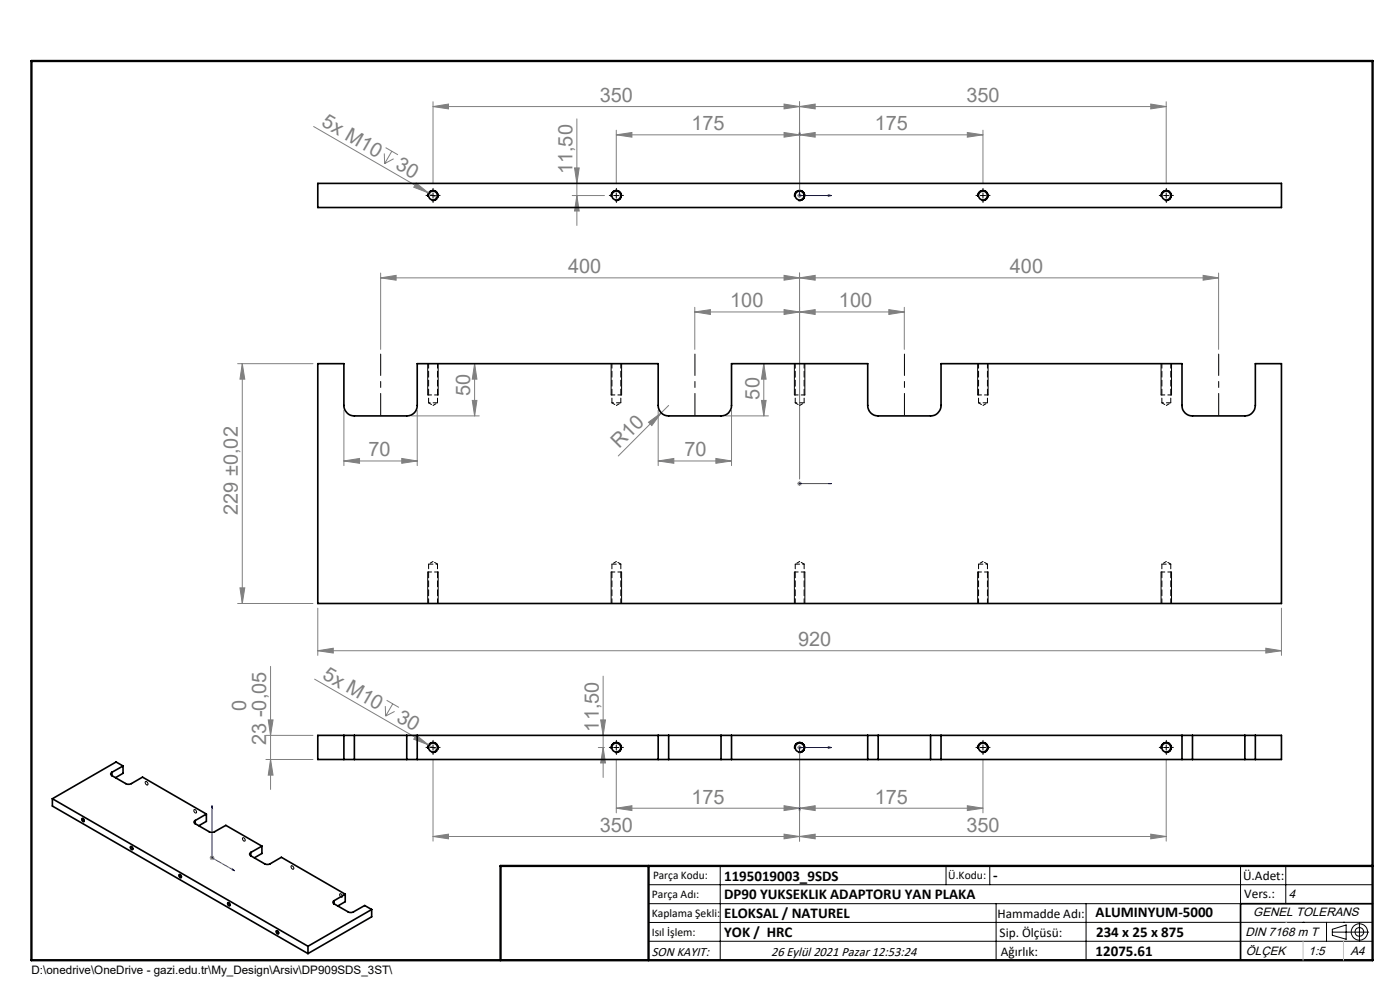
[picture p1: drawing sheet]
<svg xmlns="http://www.w3.org/2000/svg" width="297mm" height="210mm" viewBox="0 0 297 210" stroke-linecap="round" stroke-linejoin="round" font-family="sans-serif">
<g fill="none" stroke="#808080" stroke-width=".21">
<path d="M66.5 26.8l24.4 14.1M81.5 32.6l.1 2.1M81.8 31.3l2.6 1.5M83.1 32.1l-1.5 2.6M83.5 33.7l-1.9 1M88.3 38.8l2.6 2.1-3.1-1.2zM91.9 22.6l3.2-.5v1zM91.9 21.6v17.4M91.9 22.6h155.5M121.9 35.6h1l-.5 3.3zM122.4 25.2v22.6M130.7 28.6l3.4-.5v1z"/>
<path d="M130.7 27.6v11.4M130.7 28.6h77.8M166.3 28.1l3.3 .5-3.3 .5zM166.3 22.1l3.3 .5-3.3 .5zM169.6 28.6l3.3-.5v1zM169.6 22.6l3.3-.5v1zM169.6 21.6v18.9M205.2 28.1l3.3 .5-3.3 .5zM208.5 27.6v11.4M244.1 22.1l3.3 .5-3.3 .5zM247.4 21.6v17.4M80.8 58.9l3.2-.5v1z"/>
<path d="M80.8 57.9v16.2M80.8 58.9h177.7M90.9 40.9l1.9 1.1M121.4 41.5h6.8M122.4 41.5l.5 3.3h-1zM166.3 58.4l3.3 .5-3.3 .5zM169.1 41.5h1M169.3 41.1l.7 .7M169.6 58.9l3.3-.5v1zM169.6 41v1M169.6 57.9v43.7M170 41.1l-.7 .7"/>
<path d="M255.2 58.4l3.3 .5-3.3 .5zM258.5 57.9v16.2M50.4 77.1h16M51.4 77.1v50.9M51.4 77.1l.5 3.3h-1zM100.7 77.1l.5 3.3h-1zM100.7 77.1v11.1M147.4 66.2l3.3-.5v1zM147.4 65.2v8.9M147.4 66.2h44.4M162 77.1l.5 3.3h-1zM162 77.1v11.1"/>
<path d="M166.3 65.7l3.3 .5-3.3 .5zM169.6 66.2l3.3-.5v1zM188.6 65.7l3.2 .5-3.2 .5zM191.8 65.2v8.9M73 97.8l3.3-.5v1zM73 87v11.8M73 97.8h15.5M85.2 97.3l3.3 .5-3.3 .5zM87.3 88.2h14.4M88.5 87v11.8M100.2 84.9h1l-.5 3.3zM137.6 89.6l2.7-2-2 2.7z"/>
<path d="M139.6 97.8l3.3-.5v1zM139.6 97.8h15.6M139.6 87v11.8M141.9 86l-10.7 10.7M151.9 97.3l3.3 .5-3.3 .5zM154 88.2h9M155.2 87v11.8M161.5 84.9h1l-.5 3.3zM169.1 102.6h1M169.3 102.2l.7 .7M169.6 102.1v1M170 102.2l-.7 .7"/>
<path d="M50.4 128h16M50.9 124.7h1l-.5 3.3zM67.4 138l3.3-.5v1zM67.4 129v10M67.4 138h204.5M268.5 137.5l3.4 .5-3.4 .5zM271.9 129v10M56.4 156h10M56.9 152.7h1l-.5 3.3zM57.4 141.3v26.2M66.7 144.1l24.2 13.9M81.7 149.8l.1 2.1"/>
<path d="M82 148.5l2.6 1.6M83.3 149.3l-1.5 2.6M83.7 150.9l-1.9 1M88.3 155.9l2.6 2.1-3.1-1.2zM90.9 158l1.9 1.1M126.9 158.6h1.3M127.4 152.7h1l-.4 3.3zM128 143.4v21.5M128 158.6l.4 3.2h-1zM169.1 158.6h1M169.3 158.2l.7 .7M169.6 158.1v1"/>
<path d="M169.6 159.6v18.8M170 158.2l-.7 .7M56.4 161.1h10M57.4 161.1l.5 3.3h-1zM91.9 177.4l3.2-.5v1zM91.9 161.1v17.3M91.9 177.4h155.5M130.7 171.4l3.4-.5v1zM130.7 161.1v11.3M130.7 171.4h77.8M166.3 170.9l3.3 .5-3.3 .5zM166.3 176.9l3.3 .5-3.3 .5z"/>
<path d="M169.6 171.4l3.3-.5v1zM169.6 177.4l3.3-.5v1zM205.2 170.9l3.3 .5-3.3 .5zM208.5 161.1v11.3M244.1 176.9l3.3 .5-3.3 .5zM247.4 161.1v17.3M44.5 182h1M44.6 181.6l.7 .7M45 181.5v.9M45.3 181.6l-.7 .7"/>
</g>
<g fill="none" stroke="#000" stroke-width=".21">
<path d="M90.8 41.8a1.11 1.11 0 0 1 .9-1.4 1.11 1.11 0 0 1 1.2 1.1 1.11 1.11 0 0 1-1.3 1M91.3 41.5h1.1M91.9 40.9v1.1M129.7 41.8a1.1 1.1 0 0 1 .9-1.4 1.1 1.1 0 0 1 1.2 1.2 1.1 1.1 0 0 1-1.3 .9M130.2 41.5h1.1M130.7 40.9v1.1M168.6 41.8a1.11 1.11 0 0 1 .9-1.4 1.11 1.11 0 0 1 1.2 1.2 1.11 1.11 0 0 1-1.4 .9M207.4 41.8a1.11 1.11 0 0 1 1-1.4 1.11 1.11 0 0 1 1.2 1.1 1.11 1.11 0 0 1-1.4 1M208 41.5h1.1M208.5 40.9v1.1M246.3 41.8a1.1 1.1 0 0 1 1-1.4 1.1 1.1 0 0 1 1.2 1.2 1.1 1.1 0 0 1-1.4 .9M246.8 41.5h1.2"/>
<path d="M247.4 40.9v1.1M90.7 77.1v6.7M93 77.1v6.7M129.6 77.1v6.7M131.9 77.1v6.7M168.5 77.1v6.7M170.7 77.1v6.7M207.4 77.1v6.7M209.6 77.1v6.7M246.3 77.1v6.7M248.5 77.1v6.7M90.7 121.3v6.7"/>
<path d="M93 121.3v6.7M129.6 121.3v6.7M131.9 121.3v6.7M168.5 121.3v6.7M170.7 121.3v6.7M207.4 121.3v6.7M209.6 121.3v6.7M246.3 121.3v6.7M248.5 121.3v6.7M90.8 158.8a1.11 1.11 0 0 1 .9-1.4 1.11 1.11 0 0 1 1.2 1.2 1.11 1.11 0 0 1-1.3 1M91.3 158.6h1.1M91.9 158v1.1"/>
<path d="M129.7 158.8a1.1 1.1 0 0 1 .9-1.3 1.1 1.1 0 0 1 1.2 1.2 1.1 1.1 0 0 1-1.3 .9M130.2 158.6h1.1M130.7 158v1.1M168.6 158.8a1.11 1.11 0 0 1 .9-1.3 1.11 1.11 0 0 1 1.2 1.2 1.11 1.11 0 0 1-1.4 .9M207.4 158.8a1.11 1.11 0 0 1 1-1.4 1.11 1.11 0 0 1 1.2 1.2 1.11 1.11 0 0 1-1.4 1M208 158.6h1.1M208.5 158v1.1M246.3 158.8a1.1 1.1 0 0 1 1-1.3 1.1 1.1 0 0 1 1.2 1.2 1.1 1.1 0 0 1-1.4 .9M246.8 158.6h1.2M247.4 158v1.1M17.4 173.6l.4 .2a.3 .3 0 0 1 .1 .4 .3 .3 0 0 1-.4 .1 .3 .3 0 0 1-.1-.4zM27.7 179.5a.4 .4 0 0 1 .5 .3 .4 .4 0 0 1-.2 .5l-.4-.5z"/>
<path d="M30.9 165.8h.1a.38 .38 0 0 1 .4 .3 .38 .38 0 0 1-.3 .4l-.3-.5zM41.1 171.8a.38 .38 0 0 1 .5 .2 .38 .38 0 0 1-.1 .5l-.3-.3zM51.5 177.7a.4 .4 0 0 1 .5 .3 .4 .4 0 0 1-.2 .4l-.4-.4zM38 185.5a.42 .42 0 0 1 .4 .2 .42 .42 0 0 1-.1 .5l-.3-.4zM48.3 191.5a.42 .42 0 0 1 .4 .2 .42 .42 0 0 1 0 .5l-.3-.2zM58.6 197.4a.41 .41 0 0 1 .5 .2 .41 .41 0 0 1-.1 .5l-.3-.2zM61.8 183.6a.4 .4 0 0 1 .5 .3 .4 .4 0 0 1-.2 .5l-.4-.5zM72.1 189.6a.38 .38 0 0 1 .4 .2 .38 .38 0 0 1-.1 .5l-.3-.3zM137.6 187.7h153.6M137.6 191.7h153.6M137.6 199.7h153.6M152.8 183.7v20"/>
<path d="M200.7 183.7v4M210 183.7v4M211.3 191.7v12M230.4 191.7v12M263.2 183.7v20M272.8 183.7v8M276.4 195.6h.1M281.4 195.6v4.1M282.6 197.7h7.8M282.6 197.1l3-.9v3l-3-.8zM285 195.6h.1M288.4 195.8v3.8"/>
<path d="M291.2 195.6l-153.6 .1"/>
<circle cx="288.4" cy="197.7" r="1.74"/>
<circle cx="288.4" cy="197.7" r=".93"/>
</g>
<g fill="none" stroke="#00f" stroke-width=".21">
<path d="M169.6 27.9v13.6h6.8M169.6 27.9l.2 .7h-.3zM175.7 41.3l.7 .2-.7 .2zM169.5 102.6h.3zM169.6 102.6h.1M169.6 102.6h6.8M176.4 102.6h-.7h.7M175.7 158.4l.7 .2-.7 .1zM176.4 158.6h-6.8v13.5M45 170.9v11.1l4.8 2.7M45 170.9l.1 .6-.2-.1zM169.5 171.4h.3l-.2 .7z"/>
<path d="M49.3 184.3l.5 .4-.5-.1z"/>
</g>
<path d="M147.4 75.1v12.9M191.9 75.1v12.9M258.5 75.1v12.9M80.8 88v-12.9" fill="none" stroke="#000" stroke-width=".21" stroke-dasharray="15.2 1.3 1.3 1.3" stroke-dashoffset="10.7"/>
<path d="M106.2 203.7h185" fill="none" stroke="#000" stroke-width=".25"/>
<path d="M291.2 191.7h-28v12" fill="none" stroke="#000" stroke-width=".35"/>
<path d="M6.7 12.9h284.5v190.8h-284.5zM137.6 183.7v20M291.2 183.7h-185v20" fill="none" stroke="#000" stroke-width=".5"/>
<path d="M272.8 195.6h.1M276.4 199.7v4M285 199.7v4" fill="none" stroke="#c0c0c0" stroke-width=".21"/>
<g fill="none" stroke="#000" stroke-width=".21" stroke-dasharray="15.2 1.3 1.3 1.3">
<path d="M90.8 41.5h-.4M91.9 40.3v-.3M91.9 42.6v.4M93 41.5h.4M129.6 41.5h-.3M130.8 40.3v-.3M130.8 42.6v.4M131.9 41.5h.4M207.4 41.5h-.4M208.5 40.3v-.3M208.5 42.6v.4M209.6 41.5h.4"/>
<path d="M246.3 41.5h-.4M247.4 40.3v-.3M247.4 42.6v.4M248.5 41.5h.4M90.8 158.5h-.4M91.9 157.4v-.4M91.9 159.7v.3M93 158.5h.4M129.6 158.5h-.3M130.8 157.4v-.4M130.8 159.7v.3M131.9 158.5h.4"/>
<path d="M207.4 158.5h-.4M208.5 157.4v-.4M208.5 159.7v.3M209.6 158.5h.4M246.3 158.5h-.4M247.4 157.4v-.4M247.4 159.7v.3M248.5 158.5h.4"/>
</g>
<path d="M90.8 83.8h2.2M129.6 83.8h2.3M168.5 83.8h2.3M207.4 83.8h2.2M246.3 83.8h2.2M93 121.3h-2.2M131.9 121.3h-2.3M170.8 121.3h-2.3M209.6 121.3h-2.2M248.5 121.3h-2.2" fill="none" stroke="#000" stroke-width=".21" stroke-dasharray="1.3 .6" stroke-dashoffset=".5"/>
<g fill="#00f">
<path d="M175.7 41.3l.7 .2-.7 .2zM169.6 27.9l.2 .7h-.3z"/>
<path d="M175.7 158.4v.3l.7-.1zM169.5 171.4l.1 .7 .2-.7z"/>
<path d="M175.7 102.6h.7zM169.5 102.6h.3z"/>
<path d="M49.3 184.3l.5 .4-.5-.1zM45 170.9l.1 .6-.2-.1z"/>
</g>
<g fill="#808080">
<path d="M88.3 155.9l2.6 2.1-3.1-1.2z"/>
<path d="M88.3 38.8l2.6 2.1-3.1-1.2z"/>
<path d="M137.6 89.6l2.7-2-2 2.7z"/>
<path d="M166.3 28.1l3.3 .5-3.3 .5zM130.7 28.6l3.4-.5v1zM166.3 22.1l3.3 .5-3.3 .5zM91.9 22.6l3.2-.5v1zM166.3 65.7l3.3 .5-3.3 .5zM147.4 66.2l3.3-.5v1zM166.3 170.9l3.3 .5-3.3 .5zM130.7 171.4l3.4-.5v1zM166.3 176.9l3.3 .5-3.3 .5zM91.9 177.4l3.2-.5v1z"/>
<path d="M169.6 28.6l3.3-.5v1zM205.2 28.1l3.3 .5-3.3 .5zM169.6 22.6l3.3-.5v1zM244.1 22.1l3.3 .5-3.3 .5zM169.6 66.2l3.3-.5v1zM188.6 65.7l3.2 .5-3.2 .5zM80.8 58.9l3.2-.5v1zM166.3 58.4l3.3 .5-3.3 .5zM169.6 58.9l3.3-.5v1zM255.2 58.4l3.3 .5-3.3 .5zM73 97.8l3.3-.5v1zM85.2 97.3l3.3 .5-3.3 .5zM169.6 171.4l3.3-.5v1zM205.2 170.9l3.3 .5-3.3 .5zM169.6 177.4l3.3-.5v1zM244.1 176.9l3.3 .5-3.3 .5z"/>
<path d="M67.4 138l3.3-.5v1zM268.5 137.5l3.4 .5-3.4 .5z"/>
<path d="M161.5 84.9h1l-.5 3.3zM162 77.1l.5 3.3h-1z"/>
<path d="M122.4 41.5l.5 3.3h-1zM121.9 35.6h1l-.5 3.3z"/>
<path d="M57.4 161.1l.5 3.3h-1zM56.9 152.7h1l-.5 3.3z"/>
<path d="M100.2 84.9h1l-.5 3.3zM100.7 77.1l.5 3.3h-1z"/>
<path d="M51.4 77.1l.5 3.3h-1zM50.9 124.7h1l-.5 3.3zM127.4 152.7h1l-.4 3.3zM128 158.6l.4 3.2h-1z"/>
<path d="M139.6 97.8l3.3-.5v1zM151.9 97.3l3.3 .5-3.3 .5z"/>
</g>
<g fill="none" stroke="#000" stroke-width=".35">
<path d="M67.4 38.9h204.5v5.1h-204.5zM67.4 77.1h5.6v8.9a2.23 2.23 0 0 0 2.2 2.2h11.1a2.17 2.17 0 0 0 2.2-2.2v-8.9h51.1v8.9a2.17 2.17 0 0 0 2.3 2.2h11.1a2.17 2.17 0 0 0 2.2-2.2v-8.9h28.9v8.9a2.17 2.17 0 0 0 2.2 2.2h11.1a2.23 2.23 0 0 0 2.2-2.2v-8.9h51.2v8.9a2.17 2.17 0 0 0 2.2 2.2h11.1a2.23 2.23 0 0 0 2.2-2.2v-8.9h5.6v50.9h-204.5zM73 156h2.2M73 156h-5.6v5.1h5.6M73 156v5.1M75.2 156h11.1M75.2 156v5.1M86.3 156h2.2M86.3 156v5.1M88.5 156v5.1M88.5 156h51.1M139.6 156h2.3"/>
<path d="M139.6 156v5.1M141.9 156h11.1M141.9 156v5.1M153 156h2.2M153 156v5.1M155.2 156v5.1M155.2 156h28.9M184.1 156h2.2M184.1 156v5.1M186.3 156h11.1M186.3 156v5.1M197.4 156h2.2"/>
<path d="M197.4 156v5.1M199.6 156v5.1M199.6 156h51.2M250.8 156h2.2M250.8 156v5.1M253 156h11.1M253 156v5.1M264.1 156h2.2M264.1 156v5.1M266.3 156h5.6v5.1h-5.6M266.3 156v5.1M11.1 169.4l54.2 31.3"/>
<path d="M11.1 169.4v1.6l54.2 31.3M17.4 173.6l.4 .2a.22 .22 0 0 1 .1 .3 .22 .22 0 0 1-.3 .1l-.2-.3zM23.7 163.8a.38 .38 0 0 0-.2 .4 .38 .38 0 0 0 .2 .3M23.7 164.5l3.4 1.9 .6-.1 2.5-1.5 13.6 7.9M23.7 163.8v.7M26.1 162.5l-1.5-.9-13.5 7.8M26.1 162.5l-2.4 1.3M26.1 162.5v1.5l-1.6 1M27.7 179.6l.3 .1a.27 .27 0 0 1 .2 .3 .27 .27 0 0 1-.3 .2l-.2-.2zM41.4 174.1a.35 .35 0 0 0-.2 .3 .35 .35 0 0 0 .2 .3M41.4 174.7l3.4 1.9 .6-.1 2.5-1.4 7.7 4.4M41.4 174.1v.6"/>
<path d="M43.8 172.7l-2.4 1.4M43.8 172.7v1.5l-1.6 .9M55.6 179.5l-2.4 1.3M55.6 179.5v1.5l-1.6 1M73 161.1h2.2M75.2 161.1h11.1M86.3 161.1h2.2M88.5 161.1h51.1M139.6 161.1h2.3M141.9 161.1h11.1M153 161.1h2.2M155.2 161.1h28.9"/>
<path d="M184.1 161.1h2.2M186.3 161.1h11.1M197.4 161.1h2.2M199.6 161.1h51.2M250.8 161.1h2.2M253 161.1h11.1M264.1 161.1h2.2M38 185.6a.31 .31 0 0 1 .4 .1 .31 .31 0 0 1-.2 .5zM48.4 191.5l.2 .1 .2 .4a.34 .34 0 0 1-.4-.1 .34 .34 0 0 1 0-.4zM53.2 180.8a.38 .38 0 0 0-.2 .4 .38 .38 0 0 0 .2 .3M53.2 181.5l3.4 1.9 .6-.1 2.5-1.5 13.5 7.9M53.2 180.8v.7"/>
<path d="M58.7 197.4l.3 .2a.22 .22 0 0 1 .1 .3 .22 .22 0 0 1-.2 .1l-.3-.2zM70.9 191.1a.35 .35 0 0 0-.3 .3 .35 .35 0 0 0 .3 .3M70.9 191.7l3.4 1.9 .6-.1 2.5-1.4 1.4 .8M70.9 191.1v.6M73.2 189.7l-2.3 1.4M73.2 189.7v1.6l-1.6 .9M78.8 192.9l-13.5 7.8M78.8 192.9v1.6l-13.5 7.8M65.3 200.7v1.6"/>
<circle cx="91.8" cy="41.5" r=".94"/>
<circle cx="130.8" cy="41.5" r=".94"/>
<circle cx="169.6" cy="41.5" r=".94"/>
<circle cx="208.5" cy="41.5" r=".95"/>
<circle cx="247.4" cy="41.5" r=".94"/>
<circle cx="91.8" cy="158.6" r=".94"/>
<circle cx="130.7" cy="158.6" r=".94"/>
<circle cx="169.6" cy="158.6" r=".94"/>
<circle cx="208.5" cy="158.6" r=".94"/>
<circle cx="247.4" cy="158.6" r=".95"/>
</g>
<path d="M90.9 85.4h1.9M129.8 85.4h1.9M168.7 85.4h1.9M207.6 85.4h1.9M246.5 85.4h1.9M92.8 119.7h-1.9M131.7 119.7h-1.9M170.6 119.7h-1.9M209.5 119.7h-1.9M248.4 119.7h-1.9" fill="none" stroke="#000" stroke-width=".21" stroke-dasharray="1.3 .6" stroke-dashoffset=".9"/>
<g fill="none" stroke="#000" stroke-width=".21" stroke-dasharray="1.3 .6" stroke-dashoffset=".3">
<path d="M90.9 77.1v8.3M129.8 77.1v8.3M168.7 77.1v8.3M207.6 77.1v8.3M246.5 77.1v8.3M92.8 85.4v-8.3M131.7 85.4v-8.3M170.6 85.4v-8.3M209.5 85.4v-8.3M248.4 85.4v-8.3M90.9 119.7v8.3M129.8 119.7v8.3"/>
<path d="M168.7 119.7v8.3M207.6 119.7v8.3M246.5 119.7v8.3M92.8 128v-8.3M131.7 128v-8.3M170.6 128v-8.3M209.5 128v-8.3M248.4 128v-8.3"/>
</g>
<g fill="none" stroke="#000" stroke-width=".21" stroke-dasharray="1.3 .6" stroke-dashoffset=".6">
<path d="M90.9 85.4l1 .6M91.9 86l.9-.6M129.8 85.4l1 .6M130.8 86l.9-.6M168.7 85.4l.9 .6M169.6 86l1-.6M207.6 85.4l.9 .6M208.5 86l1-.6M246.5 85.4l.9 .6M247.4 86l1-.6M91.9 119.1l-1 .6M92.8 119.7l-.9-.6"/>
<path d="M130.8 119.1l-1 .6M131.7 119.7l-.9-.6M169.6 119.1l-.9 .6M170.6 119.7l-1-.6M208.5 119.1l-.9 .6M209.5 119.7l-1-.6M247.4 119.1l-.9 .6M248.4 119.7l-1-.6"/>
</g>
<g font-size="4.2" fill="#808080">
<text x="127.2" y="21.6">350</text>
<text x="205" y="21.6">350</text>
<text x="68" y="26.6" transform="rotate(30 68 26.6)">5x M10</text>
<text x="146.7" y="27.6">175</text>
<text x="185.6" y="27.6">175</text>
<text x="83.7" y="35.7" transform="rotate(30 83.7 35.7)">30</text>
<text x="121.4" y="37" transform="rotate(-90 121.4 37)">11,50</text>
<text x="120.5" y="58">400</text>
<text x="214.2" y="58">400</text>
<text x="154.9" y="65.2">100</text>
<text x="178" y="65.2">100</text>
<text x="99.8" y="84" transform="rotate(-90 99.8 84)">50</text>
<text x="161.1" y="84.8" transform="rotate(-90 161.1 84.8)">50</text>
<text x="131.4" y="95.2" transform="rotate(-45 131.4 95.2)">R10</text>
<text x="78.1" y="96.8">70</text>
<text x="145.2" y="96.8">70</text>
<text x="50.5" y="109.2" transform="rotate(-90 50.5 109.2)">229 ±0,02</text>
<text x="169.3" y="137">920</text>
<text x="68.2" y="143.8" transform="rotate(30 68.2 143.8)">5x M10</text>
<text x="52.2" y="150.7" transform="rotate(-90 52.2 150.7)">0</text>
<text x="83.9" y="152.9" transform="rotate(30 83.9 152.9)">30</text>
<text x="127" y="155.2" transform="rotate(-90 127 155.2)">11,50</text>
<text x="56.5" y="158" transform="rotate(-90 56.5 158)">23 -0,05</text>
<text x="146.7" y="170.5">175</text>
<text x="185.6" y="170.5">175</text>
<text x="127.2" y="176.5">350</text>
<text x="205" y="176.5">350</text>
</g>
<g font-size="3.2">
<text x="153.6" y="186.8">1195019003_9SDS</text>
<text x="153.6" y="190.8">DP90 YUKSEKLIK ADAPTORU YAN PLAKA</text>
<text x="210.7" y="186.6">-</text>
<text x="153.6" y="194.8">ELOKSAL / NATUREL</text>
<text x="232.4" y="194.5">ALUMINYUM-5000</text>
<text x="153.6" y="198.8">YOK / HRC</text>
<text x="232.4" y="202.8">12075.61</text>
<text x="232.5" y="198.8">234 x 25 x 875</text>
</g>
<g font-size="2.8">
<text x="263.7" y="186.7">Ü.Adet:</text>
<text x="263.9" y="190.5">Vers.:</text>
<text x="211.6" y="194.8">Hammadde Adı:</text>
<text x="138.3" y="202.8">SON KAYIT:</text>
<text x="163.6" y="202.8">26 Eylül 2021 Pazar 12:53:24</text>
<text x="212.1" y="198.7">Sip. Ölçüsü:</text>
<text x="212.3" y="202.7">Ağırlık:</text>
</g>
<g font-size="2.6">
<text x="273.4" y="190.4">4</text>
<text x="265.9" y="194.4">GENEL TOLERANS</text>
<text x="264.2" y="198.5">DIN 7168 m T</text>
<text x="264.3" y="202.6">ÖLÇEK</text>
<text x="277.6" y="202.6">1:5</text>
<text x="286.5" y="202.6">A4</text>
</g>
<g font-size="2.5">
<text x="138.3" y="190.5">Parça Adı:</text>
<text x="138.5" y="186.5">Parça Kodu:</text>
<text x="201.2" y="186.5">Ü.Kodu:</text>
<text x="138.3" y="194.5">Kaplama Şekli:</text>
<text x="138.3" y="198.6">Isıl İşlem:</text>
<text x="6.7" y="206.7">D:\onedrive\OneDrive - gazi.edu.tr\My_Design\Arsiv\DP909SDS_3ST\</text>
</g>
</svg>
